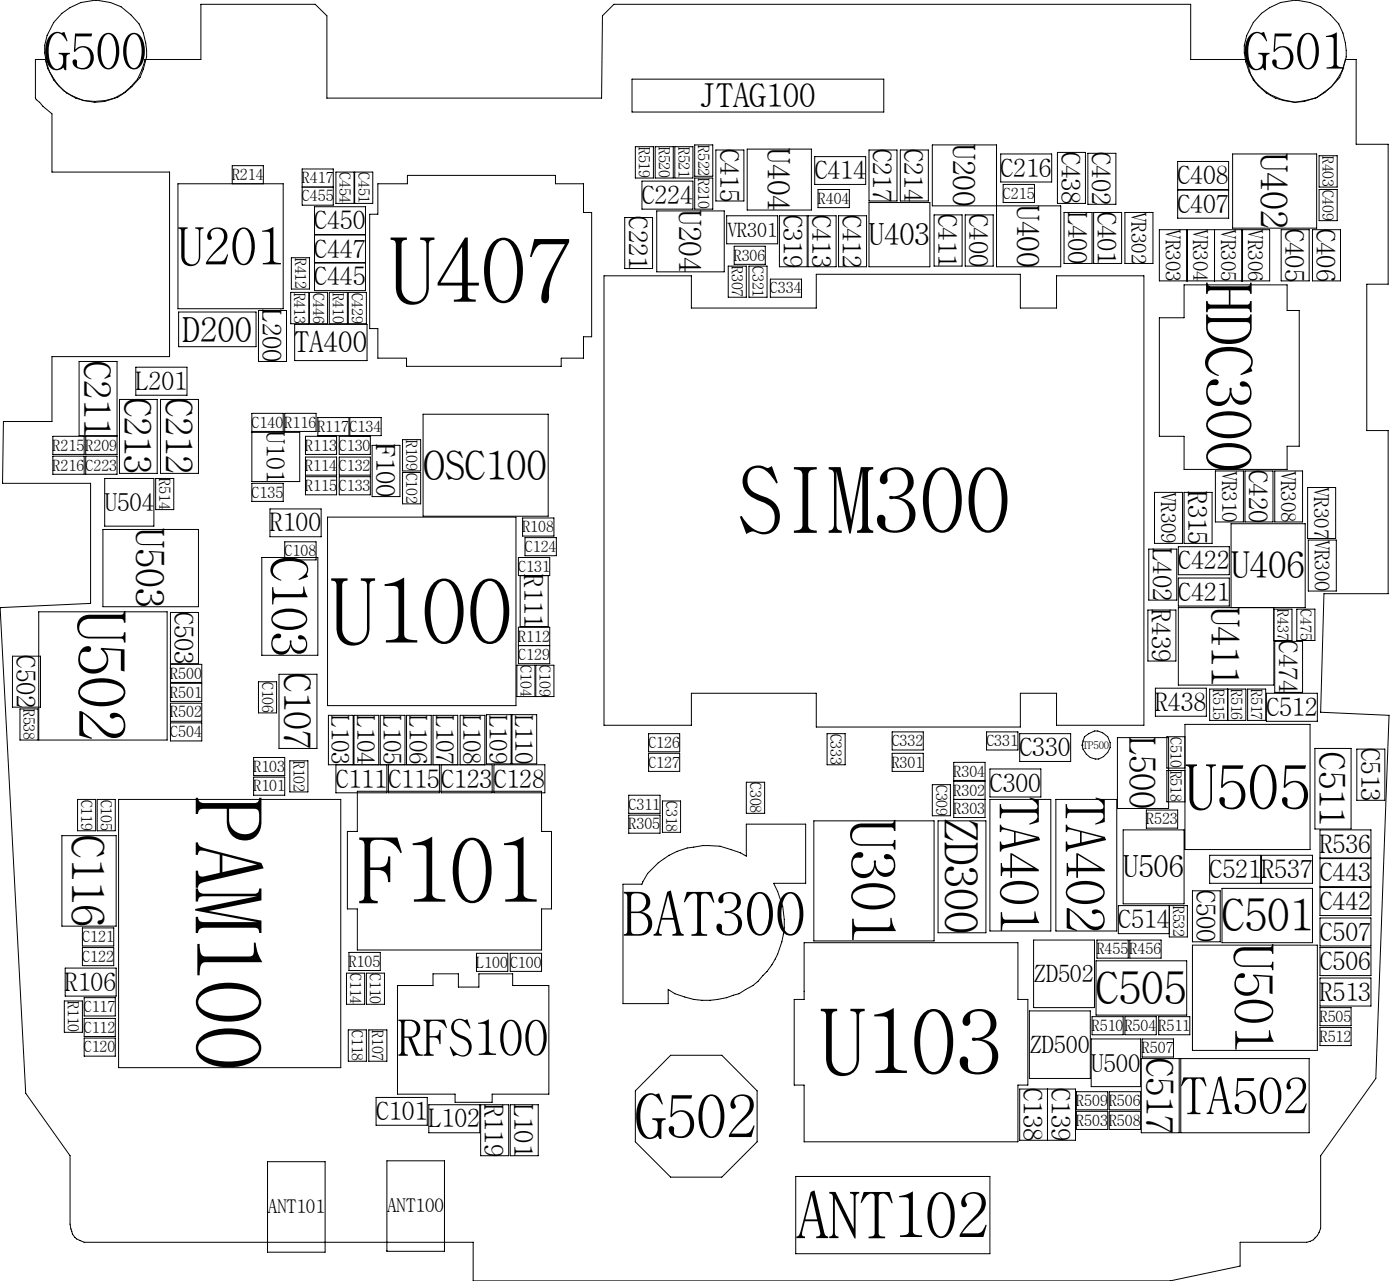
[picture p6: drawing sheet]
<svg xmlns="http://www.w3.org/2000/svg" width="134mm" height="123mm" viewBox="0 0 134 123" stroke-linecap="round" stroke-linejoin="round" font-family="sans-serif">
<g fill="none" stroke="#000" stroke-width=".1">
<path d="M5.9 1.3a4.8 4.8 0 0 1 6.7 .1 4.8 4.8 0 0 1 1.5 4.1 4.9 4.9 0 0 1-6.6 4 4.9 4.9 0 0 1-2.3-7.4zM17.1 17.6h10.1v12h-10.1zM22.3 17.6v-1.7h3v1.7M29 16.2h3v3.5h-3zM29 17.9h3M30.2 19.8h4.9v8.1h-4.9zM32.2 16.5h1.8v3h-1.8zM34 16.5h1.8v3h-1.8zM36.2 17.6h2.9v-.8h14.2v.8h2.7v2.8h.8v11.9h-.8v2h-2.2v.8h-14.8v-.8h-2.8v-2.8h-.7v-11h.7zM60.6 7.6h24.2v3.1h-24.2zM60.9 14.1h1.8v3h-1.8zM61.6 17.4h4.9v2.7h-4.9z"/>
<path d="M62.9 14.1h1.7v3h-1.7zM64.7 14.1h1.8v3h-1.8zM66.6 17.1h1.8v3h-1.8zM66.6 13.9h1.8v3h-1.8zM68.7 14.4h2.7v4.9h-2.7zM71.7 14.3h6.1v5.8h-6.1zM78.2 15h4.8v2.7h-4.8zM78.5 18.2h3v1.7h-3zM83.4 14.4h2.7v4.9h-2.7zM83.4 19.4h5.8v6.2h-5.8zM86.4 14.4h2.7v4.9h-2.7zM89.4 13.9v5.8h12.4v5.9h-6.2v-11.7z"/>
<path d="M96 14.8h4.9v2.7h-4.9zM96.2 17.7h3v1.7h-3zM101.4 14.6h2.7v4.9h-2.7zM104.4 14.7h2.7v4.9h-2.7zM113 18.2h4.9v2.7h-4.9zM113 15.5h4.9v2.7h-4.9zM118.2 14.8h8.1v7.1h-8.1zM121 1.3a4.8 4.8 0 0 1 6.6 .1 4.8 4.8 0 0 1 1.5 4.1 4.9 4.9 0 0 1-6.5 4 4.9 4.9 0 0 1-2.4-7.4zM126.5 18.2h1.8v3h-1.8zM126.5 14.9h1.8v3h-1.8zM127.7 8.3a4.7 4.7 0 0 0 1.4-2.6h1v8.1h3.1v13.5h-2.1v14h2.1v15.6h-6.2l-.3 11.4 6.6 .3-1.3 34.8-5.3 7.4v6.6a1.63 1.63 0 0 1-1.7 1.7h-6v2.3l-6.7 1.4h-66.9v-3.7h-36.9a1.5 1.5 0 0 1-1.7-1.3l-.1-.4v-6.6l-4.2-6-2.5-46.5M127.7 8.3l-1.5 1.1-1.9 .4a5 5 0 0 1-4.8-4.1h-5.3v-5.3h-55.3l-1.1 1.1-.1 7.9h-26.3v-7.9l-1.2-1.1h-10.9v5.3h-5.4a4.8 4.8 0 0 1-3.9 4 4.8 4.8 0 0 1-5-2.4l-.4-.7-.3-.9h-.9v3.7l.7 .8 .9 .7v5.6h11.3v17.7h-11.3v6.2h-4.7l-.1 5.9h8.5v11.6l-8.7 .4"/>
<path d="M7.6 34.7h3.6v7.1h-3.6zM11.5 38.3h3.6v7.1h-3.6zM13 35.2h4.9v2.7h-4.9zM15.4 38.3h3.6v7.1h-3.6zM17.1 29.9h7.5v3.3h-7.5zM24.2 39.6h3v1.8h-3zM24.8 29.8h2.7v4.9h-2.7zM27.3 39.6h3v1.8h-3zM27.9 28h1.7v3h-1.7zM28 24.7h1.7v3h-1.7zM28.3 31.1h6.9v3.5h-6.9zM29.7 28h1.7v3h-1.7z"/>
<path d="M30.2 25.2h4.9M30.2 22.5h4.9M31.6 28h1.7v3h-1.7zM33.4 28h1.7v3h-1.7zM40.6 39.7h12v9.8h-12zM57.9 26.4h8.4v3.1h12v-3.2h19.6v3.2h3.5v-3.1h8.3v43.1h-8.3v-3h-3.5v3.2h-19.6v-3.2h-12v3h-8.4zM59.9 20.9h2.7v4.8h-2.7zM63 20.2h6.5v5.9h-6.5zM69.7 20.7h4.9v2.7h-4.9zM69.9 25.5h1.7v3h-1.7zM70.4 23.6h3v1.7h-3zM71.9 25.5h1.7v3h-1.7z"/>
<path d="M73.9 26.8h3v1.7h-3zM74.8 20.7h2.6v4.9h-2.6zM77.5 20.7h2.7v4.9h-2.7zM80.4 20.7h2.7v4.9h-2.7zM89.6 20.6h2.7v4.9h-2.7zM92.6 20.6h2.7v4.9h-2.7zM102.1 20.4h2.7v4.9h-2.7zM104.9 20.4h2.7v4.9h-2.7zM107.9 20.4h2.7v4.9h-2.7zM111.2 22h10.6v4.9h-10.6zM113.6 27.3h9.9v2.5h1.1v13h-1.1v2.2h-9.9v-3.2h-2.4v-11.3h2.4zM113.8 22v4.9"/>
<path d="M113.9 22v4.9M116.5 22v4.9M119.1 22v4.9M119.2 22v4.9M122.9 22h2.7v4.9h-2.7zM125.9 22h2.7v4.9h-2.7zM0 58.3h.1M3.7 58.7h12.3v12.3h-12.3zM5.1 41.8h3v1.8h-3zM5.1 43.7h3v1.8h-3zM8.2 41.8h3v1.8h-3zM8.2 43.7h3v1.8h-3z"/>
<path d="M9.9 50.8h9.1v7.4h-9.1zM10 45.9h4.8v4.6h-4.8zM14.9 45.9h1.8v3h-1.8zM16.4 58.7h2.6v4.9h-2.6zM24.2 46.3h3v1.8h-3zM24.2 41.5h4.6v4.7h-4.6zM25.1 53.5h5.4v9.3h-5.4zM25.9 48.8h4.9v2.7h-4.9zM27.3 52h3v1.7h-3zM29.3 41.8h3v1.8h-3zM29.3 43.8h3v1.8h-3zM29.3 45.7h3v1.7h-3z"/>
<path d="M30.5 40h3v1.8h-3zM31.4 49.6h18.1v18.1h-18.1zM32.5 41.8h3v1.8h-3zM32.5 43.8h3v1.8h-3zM32.5 45.7h3v1.7h-3zM33.6 40h3v1.8h-3zM35.7 42.7h2.7v4.9h-2.7zM38.6 42.2h1.8v3h-1.8zM38.6 45.3h1.8v3h-1.8zM49.7 53.5h3v1.7h-3zM49.9 55.2v4.9h2.7v-4.9M50.1 49.7h3v1.7h-3z"/>
<path d="M50.4 51.6h3v1.7h-3zM110.1 58.5h2.7v4.9h-2.7zM110.2 52.7h2.7v4.8h-2.7zM110.8 47.2h2.6v4.9h-2.6zM113 55.4h4.9v2.7h-4.9zM113 52.4h4.9v2.7h-4.9zM113.6 47.2h2.7v4.9h-2.7zM116.6 45.2h2.7v4.8h-2.7zM118.1 58.3v-8.1h7.1v8.1h-12.2v7.4h9.2v-7.4M119.4 45.2h2.7v4.8h-2.7zM122.2 58.4h1.7v3h-1.7M122.3 45.2h2.7v4.8h-2.7z"/>
<path d="M124.4 58.4h1.7v3h-1.7zM125.4 46.7h2.7v4.9h-2.7zM125.5 51.8h2.7v4.9h-2.7zM1.2 62.9h2.7v4.9h-2.7zM1.9 68h1.8v3h-1.8zM7.4 76.7h1.8v3h-1.8zM9.3 76.7h1.8v3h-1.8zM11.4 76.7h21.3v25.7h-21.3zM16.4 63.7h3v1.7h-3zM16.4 65.5h3v1.8h-3zM16.4 67.4h3v1.8h-3zM16.4 69.3h3v1.7h-3z"/>
<path d="M24.3 72.6h3v1.8h-3zM24.3 74.5h3v1.8h-3zM24.8 65.4h1.7v3h-1.7zM26.8 64.7h3.6v7.1h-3.6zM27.8 73h1.7v2.9h-1.7zM32.2 73.3v2.7h4.9v-2.7M33.9 73.3v-4.7h-2.4v4.7h15.7v2.7h-4.9v-2.7M34 73.3v-4.7h2.3v4.7M34.3 75.9h17.7v3.8h.9v7.5h-.9v3.9h-17.7v-3.9h-1v-7.5h1zM36.5 73.3v-4.7h2.4v4.7M37.3 73.3v2.7h4.9v-2.7M39 73.3v-4.7h2.4v4.7"/>
<path d="M41.5 73.3v-4.7h2.4v4.7M44.1 73.3v-4.7h2.4v4.7M46.7 68.5h2.3v4.7h-2.3zM47.4 73.3h4.9v2.7h-4.9zM49.1 68.5h2.4v4.7h-2.4zM49.6 63.8h1.7v3h-1.7zM49.7 60.1h3v3.5h-3zM49.7 61.9h3M51.4 63.8h1.7v3h-1.7zM60.3 76.3h3v1.7h-3zM60.3 78.2h3v1.7h-3zM62.2 70.3h3v1.8h-3z"/>
<path d="M62.2 72.2h3v1.8h-3zM63.6 76.8h1.7v3h-1.7zM71.6 75h1.8v3h-1.8zM78.1 78.7h11.5v11.5h-11.5zM79.3 70.3h1.8v3h-1.8zM85.6 72.2h3v1.8h-3zM85.6 70.2h3v1.7h-3zM89.4 75.2h1.8v3h-1.8zM90 78.7h4.6v10.7h-4.6zM91.5 76.7h3M91.5 73.1h3v1.7h-3zM91.5 74.9h3v3.5h-3z"/>
<path d="M94.6 70.2h3.1v1.7h-3.1zM95 73.7h4.9v2.7h-4.9zM95 76.7h5.8v12.6h-5.8zM97.8 70.3h4.9v2.7h-4.9zM101.3 76.7h5.8v12.6h-5.8zM103.8 71.4h.1M104 70.6a1.34 1.34 0 0 1 2.1-.1 1.34 1.34 0 0 1-.2 2 1.32 1.32 0 0 1-1.5 0 1.32 1.32 0 0 1-.5-1.5zM107.2 70.7h4.9v6.8h-4.9zM107.7 79.6h5.9v7.1h-5.9zM110 77.7h3v1.7h-3zM110.8 66h4.9v2.7h-4.9zM113.7 70.6h-1.8v3h1.8"/>
<path d="M113.7 73.9h-1.8v3h1.8M113.7 69.5h12v12h-12zM116 66.1h3.5v3h-3.5zM117.8 66.1v3M119.7 66.1h1.7v3h-1.7zM121.5 66.5h4.9v2.7h-4.9zM122.3 61.5h2.7v4.9h-2.7zM126.1 71.8h3.5v7.7h-3.5zM126.6 79.6h4.9v2.7h-4.9zM130.2 71.8h2.7v4.9h-2.7zM5.9 80.1h5.2v8.7h-5.2zM6.2 96h1.7v3h-1.7z"/>
<path d="M6.3 92.8h4.8v2.7h-4.8zM7.9 89h3v1.7h-3zM7.9 90.9h3v1.7h-3zM8.1 95.7h3v1.7h-3zM8.1 97.7h3v1.7h-3zM8.1 99.5h3v1.8h-3zM33.2 93.3h1.8v3h-1.8zM33.4 98.8h1.7v3h-1.7zM33.5 91.3h3v1.8h-3zM35.1 93.3h1.8v3h-1.8zM35.4 98.8h1.7v3h-1.7zM38.1 94.5h3.4v-1.1h2.5v1.2h1.9v-1.2h3.3v1.1h3.5v10.4h-5.5v.8h-3.5v-.8h-5.6z"/>
<path d="M45.7 91.4h3v1.7h-3zM48.9 91.4h3.1v1.7h-3.1zM59.8 84.8h1.8a5.6 5.6 0 0 1 2.6-2.8 7.5 7.5 0 0 1 7.4 .1v-3.1h5.7v5.7h-3.1a7.5 7.5 0 0 1-.3 8 7.5 7.5 0 0 1-7.3 3.1l-1.9-.5-.6-.4v1.3h-4.3zM77.1 90.4h20.6v5.4h.9v8.2h-.9v5.5h-20.6v-5.5h-.9v-8.2h.9zM98.8 96.9h5.8v6.5h-5.8zM99.2 90.1h5.8v6.5h-5.8zM104.7 99.6h4.7v4.6h-4.7zM104.8 97.5h2.9v1.7h-2.9zM105.1 92.1h8.7v5.2h-8.7zM105.2 90.1h3v1.8h-3zM107.9 97.5h3v1.7h-3zM108.4 90.1h3v1.8h-3z"/>
<path d="M109.6 99.6h3v1.8h-3zM111.2 97.5h2.9v1.7h-2.9zM112.2 86.8v3h1.7v-3h-6.6v2.7h4.9M114.4 85.4h2.7v4.9h-2.7zM114.4 90.6h12v10.1h-12zM116 82h4.9v2.7h-4.9zM117.2 85.2h8.7v5.2h-8.7zM121 82h4.9v2.7h-4.9zM126.6 88h4.9v2.7h-4.9zM126.6 90.9h4.9v2.6h-4.9zM126.6 85.1h4.9v2.7h-4.9zM126.6 82.3h4.9v2.7h-4.9z"/>
<path d="M126.6 93.8h4.9v2.7h-4.9zM126.6 96.6h3v1.8h-3zM126.6 98.5h3v1.8h-3zM25.7 111.4h5.5v8.7h-5.5zM36.1 105.2h4.9v2.7h-4.9zM37.1 111.3h5.5v8.7h-5.5zM41.1 105.9h4.9v2.7h-4.9zM46.1 105.9h2.7v4.9h-2.7zM48.9 105.9h2.7v4.9h-2.7zM76.3 112.8h18.7v7.4h-18.7zM97.8 104.4h5.4v4.9h-5.4zM100.5 104.4v4.9"/>
<path d="M103.3 106.6h3v1.7h-3zM103.3 104.7h3v1.7h-3zM106.4 106.6h3v1.7h-3zM106.4 104.7h3v1.7h-3zM109.5 101.5h3.6v7.1h-3.6zM113.3 101.5h12.3v7.1h-12.3z"/>
<circle cx="66.8" cy="107" r="6.3"/>
</g>
<g font-size="8.8">
<text x="37.3" y="29.1">U407</text>
<text x="70.7" y="51.1">SIM300</text>
<text x="31.7" y="61.8">U100</text>
<text x="18.8" y="76.4" transform="rotate(90 18.8 76.4)">PAM100</text>
<text x="34.3" y="86.6">F101</text>
<text x="78.6" y="103">U103</text>
</g>
<text font-size="6.3" x="7.5" y="58.5" transform="rotate(90 7.5 58.5)">U502</text>
<text font-size="6.2" x="76.4" y="118.7">ANT102</text>
<text font-size="6.1" x="115.7" y="27" transform="rotate(90 115.7 27)">HDC300</text>
<text font-size="6" x="113.7" y="77.6">U505</text>
<text font-size="5.9" x="81.7" y="78.5" transform="rotate(90 81.7 78.5)">U301</text>
<g font-size="5.8">
<text x="59.8" y="89.7">BAT300</text>
<text x="60.9" y="109.1">G502</text>
</g>
<g font-size="5.2">
<text x="95.9" y="76.5" transform="rotate(90 95.9 76.5)">TA401</text>
<text x="102.2" y="76.5" transform="rotate(90 102.2 76.5)">TA402</text>
<text x="118.4" y="90.5" transform="rotate(90 118.4 90.5)">U501</text>
</g>
<text font-size="5.1" x="17" y="25.4">U201</text>
<g font-size="4.9">
<text x="4.3" y="6.7">G500</text>
<text x="119.3" y="6.7">G501</text>
<text x="113.3" y="106.8">TA502</text>
</g>
<g font-size="4.8">
<text x="26" y="53.4" transform="rotate(90 26 53.4)">C103</text>
<text x="38.2" y="101.2">RFS100</text>
</g>
<g font-size="4.4">
<text x="6.9" y="80.1" transform="rotate(90 6.9 80.1)">C116</text>
<text x="90.6" y="78.6" transform="rotate(90 90.6 78.6)">ZD300</text>
</g>
<g font-size="4.3">
<text x="117.2" y="89.3">C501</text>
<text x="105.1" y="96.2">C505</text>
</g>
<text font-size="3.9" x="40.7" y="46">OSC100</text>
<g font-size="3.8">
<text x="13" y="50.7" transform="rotate(90 13 50.7)">U503</text>
<text x="116.2" y="58.2" transform="rotate(90 116.2 58.2)">U411</text>
</g>
<g font-size="3.6">
<text x="120.9" y="14.7" transform="rotate(90 120.9 14.7)">U402</text>
<text x="8.1" y="34.6" transform="rotate(90 8.1 34.6)">C211</text>
<text x="11.9" y="38.2" transform="rotate(90 11.9 38.2)">C213</text>
<text x="15.9" y="38.2" transform="rotate(90 15.9 38.2)">C212</text>
<text x="118.1" y="55.5">U406</text>
<text x="27.2" y="64.6" transform="rotate(90 27.2 64.6)">C107</text>
<text x="110" y="101.4" transform="rotate(90 110 101.4)">C517</text>
</g>
<g font-size="3.5">
<text x="108.3" y="70.6" transform="rotate(90 108.3 70.6)">L500</text>
<text x="126.6" y="72.1" transform="rotate(90 126.6 72.1)">C511</text>
</g>
<text font-size="3.3" x="17.5" y="32.8">D200</text>
<text font-size="3.2" x="67.2" y="10.3">JTAG100</text>
<g font-size="3">
<text x="73.6" y="14.2" transform="rotate(90 73.6 14.2)">U404</text>
<text x="91.4" y="13.8" transform="rotate(90 91.4 13.8)">U200</text>
<text x="65.1" y="20.1" transform="rotate(90 65.1 20.1)">U204</text>
<text x="97.5" y="19.7" transform="rotate(90 97.5 19.7)">U400</text>
</g>
<g font-size="2.9">
<text x="83.4" y="23.5">U403</text>
<text x="107.7" y="84.1">U506</text>
</g>
<text font-size="2.8" x="28.2" y="33.8">TA400</text>
<g font-size="2.5">
<text x="69.1" y="14.3" transform="rotate(90 69.1 14.3)">C415</text>
<text x="83.7" y="14.3" transform="rotate(90 83.7 14.3)">C217</text>
<text x="86.8" y="14.3" transform="rotate(90 86.8 14.3)">C214</text>
<text x="101.8" y="14.5" transform="rotate(90 101.8 14.5)">C438</text>
<text x="104.7" y="14.6" transform="rotate(90 104.7 14.6)">C402</text>
<text x="60.3" y="20.8" transform="rotate(90 60.3 20.8)">C221</text>
<text x="75.2" y="20.6" transform="rotate(90 75.2 20.6)">C319</text>
<text x="77.9" y="20.6" transform="rotate(90 77.9 20.6)">C413</text>
<text x="80.8" y="20.6" transform="rotate(90 80.8 20.6)">C412</text>
<text x="90" y="20.5" transform="rotate(90 90 20.5)">C411</text>
<text x="93" y="20.5" transform="rotate(90 93 20.5)">C400</text>
<text x="102.5" y="20.3" transform="rotate(90 102.5 20.3)">L400</text>
<text x="105.3" y="20.3" transform="rotate(90 105.3 20.3)">C401</text>
<text x="123.3" y="21.9" transform="rotate(90 123.3 21.9)">C405</text>
<text x="126.3" y="21.9" transform="rotate(90 126.3 21.9)">C406</text>
<text x="25.2" y="29.7" transform="rotate(90 25.2 29.7)">L200</text>
<text x="36.1" y="42.6" transform="rotate(90 36.1 42.6)">F100</text>
<text x="114" y="47.1" transform="rotate(90 114 47.1)">R315</text>
<text x="119.8" y="45.1" transform="rotate(90 119.8 45.1)">C420</text>
<text x="110.6" y="52.6" transform="rotate(90 110.6 52.6)">L402</text>
<text x="16.7" y="58.6" transform="rotate(90 16.7 58.6)">C503</text>
<text x="50.3" y="55.1" transform="rotate(90 50.3 55.1)">R111</text>
<text x="110.5" y="58.4" transform="rotate(90 110.5 58.4)">R439</text>
<text x="1.6" y="62.8" transform="rotate(90 1.6 62.8)">C502</text>
<text x="122.7" y="61.4" transform="rotate(90 122.7 61.4)">C474</text>
<text x="130.6" y="71.7" transform="rotate(90 130.6 71.7)">C513</text>
<text x="114.8" y="85.3" transform="rotate(90 114.8 85.3)">C500</text>
<text x="46.5" y="105.8" transform="rotate(90 46.5 105.8)">R119</text>
<text x="49.3" y="105.8" transform="rotate(90 49.3 105.8)">L101</text>
<text x="98.2" y="104.3" transform="rotate(90 98.2 104.3)">C138</text>
<text x="100.9" y="104.3" transform="rotate(90 100.9 104.3)">C139</text>
</g>
<g font-size="2.4">
<text x="78.2" y="17.2">C414</text>
<text x="96" y="16.9">C216</text>
<text x="113" y="17.7">C408</text>
<text x="30.2" y="22">C450</text>
<text x="61.6" y="19.5">C224</text>
<text x="113" y="20.4">C407</text>
<text x="30.2" y="24.7">C447</text>
<text x="30.2" y="27.4">C445</text>
<text x="13" y="37.4">L201</text>
<text x="25.6" y="41.4" transform="rotate(90 25.6 41.4)">U101</text>
<text x="10" y="49">U504</text>
<text x="25.9" y="51">R100</text>
<text x="113" y="57.6">C421</text>
<text x="113" y="54.6">C422</text>
<text x="31.8" y="68.6" transform="rotate(90 31.8 68.6)">L103</text>
<text x="34.3" y="68.6" transform="rotate(90 34.3 68.6)">L104</text>
<text x="36.8" y="68.6" transform="rotate(90 36.8 68.6)">L105</text>
<text x="39.3" y="68.6" transform="rotate(90 39.3 68.6)">L106</text>
<text x="41.8" y="68.6" transform="rotate(90 41.8 68.6)">L107</text>
<text x="44.4" y="68.6" transform="rotate(90 44.4 68.6)">L108</text>
<text x="47" y="68.5" transform="rotate(90 47 68.5)">L109</text>
<text x="49.4" y="68.5" transform="rotate(90 49.4 68.5)">L110</text>
<text x="110.8" y="68.2">R438</text>
<text x="121.5" y="68.7">C512</text>
<text x="32.2" y="75.5">C111</text>
<text x="37.3" y="75.5">C115</text>
<text x="42.3" y="75.5">C123</text>
<text x="47.4" y="75.5">C128</text>
<text x="95" y="75.9">C300</text>
<text x="97.8" y="72.5">C330</text>
<text x="126.6" y="81.8">R536</text>
<text x="107.3" y="89">C514</text>
<text x="116" y="84.2">C521</text>
<text x="121" y="84.2">R537</text>
<text x="126.6" y="87.3">C442</text>
<text x="126.6" y="84.5">C443</text>
<text x="6.2" y="95">R106</text>
<text x="126.6" y="93">C506</text>
<text x="126.6" y="90.2">C507</text>
<text x="126.6" y="96">R513</text>
<text x="36.1" y="107.4">C101</text>
<text x="104.7" y="102.8">U500</text>
<text x="41.1" y="108.1">L102</text>
</g>
<g font-size="2.3">
<text x="99.2" y="94.2">ZD502</text>
<text x="98.8" y="101">ZD500</text>
</g>
<g font-size="2">
<text x="108.6" y="20.3" transform="rotate(90 108.6 20.3)">VR302</text>
<text x="111.9" y="22" transform="rotate(90 111.9 22)">VR303</text>
<text x="114.5" y="22" transform="rotate(90 114.5 22)">VR304</text>
<text x="117.1" y="22" transform="rotate(90 117.1 22)">VR305</text>
<text x="119.8" y="22" transform="rotate(90 119.8 22)">VR306</text>
<text x="111.4" y="47.2" transform="rotate(90 111.4 47.2)">VR309</text>
<text x="117.2" y="45.1" transform="rotate(90 117.2 45.1)">VR310</text>
<text x="122.9" y="45.1" transform="rotate(90 122.9 45.1)">VR308</text>
<text x="126.1" y="46.7" transform="rotate(90 126.1 46.7)">VR307</text>
<text x="126.1" y="51.7" transform="rotate(90 126.1 51.7)">VR300</text>
</g>
<text font-size="1.9" x="69.8" y="22.7">VR301</text>
<g font-size="1.8">
<text x="25.7" y="116.3">ANT101</text>
<text x="37.1" y="116.3">ANT100</text>
</g>
<g font-size="1.5">
<text x="22.3" y="17.2">R214</text>
<text x="29" y="17.6">R417</text>
<text x="32.6" y="16.5" transform="rotate(90 32.6 16.5)">C454</text>
<text x="34.4" y="16.5" transform="rotate(90 34.4 16.5)">C451</text>
<text x="61.3" y="14.1" transform="rotate(90 61.3 14.1)">R519</text>
<text x="63.2" y="14.1" transform="rotate(90 63.2 14.1)">R520</text>
<text x="65.1" y="14.1" transform="rotate(90 65.1 14.1)">R521</text>
<text x="67" y="13.9" transform="rotate(90 67 13.9)">R522R210</text>
<text x="126.9" y="15" transform="rotate(90 126.9 15)">R403 C409</text>
<text x="29" y="19.3">C455</text>
<text x="78.5" y="19.5">R404</text>
<text x="96.2" y="19.1">C215</text>
<text x="28.3" y="24.7" transform="rotate(90 28.3 24.7)">R412 R413</text>
<text x="30" y="28.1" transform="rotate(90 30 28.1)">C446</text>
<text x="31.9" y="28.1" transform="rotate(90 31.9 28.1)">R410</text>
<text x="33.8" y="28.1" transform="rotate(90 33.8 28.1)">C429</text>
<text x="70.2" y="25.5" transform="rotate(90 70.2 25.5)">R307</text>
<text x="70.4" y="25">R306</text>
<text x="72.2" y="25.5" transform="rotate(90 72.2 25.5)">C321</text>
<text x="73.9" y="28.1">C334</text>
<text x="24.1" y="41">C140R116</text>
<text x="30.4" y="41.4">R117C134</text>
<text x="5" y="43.2">R215R209</text>
<text x="5" y="45.1">R216C223</text>
<text x="15.3" y="45.9" transform="rotate(90 15.3 45.9)">R514</text>
<text x="24.1" y="47.7">C135</text>
<text x="29.3" y="43.2">R113C130</text>
<text x="29.3" y="45.2">R114C132</text>
<text x="29.3" y="47.1">R115C133</text>
<text x="39" y="42.2" transform="rotate(90 39 42.2)">R109C102</text>
<text x="27.3" y="53.3">C108</text>
<text x="50.1" y="51">R108</text>
<text x="50.3" y="52.9">C124</text>
<text x="49.7" y="54.8">C131</text>
<text x="122.5" y="58.4" transform="rotate(90 122.5 58.4)">R437</text>
<text x="124.8" y="58.4" transform="rotate(90 124.8 58.4)">C475</text>
<text x="16.3" y="65.1">R500</text>
<text x="25.1" y="65.4" transform="rotate(90 25.1 65.4)">C106</text>
<text x="49.7" y="63.3">C129</text>
<text x="49.7" y="61.5">R112</text>
<text x="49.9" y="63.8" transform="rotate(90 49.9 63.8)">C104</text>
<text x="51.7" y="63.8" transform="rotate(90 51.7 63.8)">C109</text>
<text x="2.3" y="68" transform="rotate(90 2.3 68)">R538</text>
<text x="16.3" y="66.9">R501</text>
<text x="16.3" y="68.8">R502</text>
<text x="16.3" y="70.7">C504</text>
<text x="62.2" y="71.7">C126</text>
<text x="79.7" y="70.3" transform="rotate(90 79.7 70.3)">C333</text>
<text x="85.5" y="71.6">C332</text>
<text x="94.6" y="71.6">C331</text>
<text x="112.3" y="70.7" transform="rotate(90 112.3 70.7)">C510 R518</text>
<text x="116.4" y="66.1" transform="rotate(90 116.4 66.1)">R515</text>
<text x="118.1" y="66.1" transform="rotate(90 118.1 66.1)">R516</text>
<text x="120" y="66.1" transform="rotate(90 120 66.1)">R517</text>
<text x="7.8" y="76.7" transform="rotate(90 7.8 76.7)">C119</text>
<text x="9.7" y="76.7" transform="rotate(90 9.7 76.7)">C105</text>
<text x="24.3" y="75.9">R101</text>
<text x="24.3" y="74">R103</text>
<text x="28.1" y="73" transform="rotate(90 28.1 73)">R102</text>
<text x="60.3" y="77.6">C311</text>
<text x="62.2" y="73.6">C127</text>
<text x="63.9" y="76.8" transform="rotate(90 63.9 76.8)">C318</text>
<text x="72" y="75" transform="rotate(90 72 75)">C308</text>
<text x="85.5" y="73.6">R301</text>
<text x="89.8" y="75.3" transform="rotate(90 89.8 75.3)">C309</text>
<text x="91.5" y="76.3">R302</text>
<text x="91.5" y="74.5">R304</text>
<text x="60.3" y="79.5">R305</text>
<text x="91.5" y="78">R303</text>
<text x="110" y="79">R523</text>
<text x="112.5" y="86.9" transform="rotate(90 112.5 86.9)">R532</text>
<text x="7.9" y="90.3">C121</text>
<text x="7.9" y="92.2">C122</text>
<text x="33.5" y="92.7">R105</text>
<text x="33.6" y="93.3" transform="rotate(90 33.6 93.3)">C114</text>
<text x="35.5" y="93.3" transform="rotate(90 35.5 93.3)">C110</text>
<text x="45.7" y="92.8">L100C100</text>
<text x="105.2" y="91.5">R455R456</text>
<text x="6.5" y="96" transform="rotate(90 6.5 96)">R110</text>
<text x="8" y="99">C112</text>
<text x="8" y="97">C117</text>
<text x="8" y="100.9">C120</text>
<text x="33.8" y="98.8" transform="rotate(90 33.8 98.8)">C118</text>
<text x="35.7" y="98.8" transform="rotate(90 35.7 98.8)">R107</text>
<text x="104.7" y="98.9">R510R504R511</text>
<text x="109.5" y="101">R507</text>
<text x="126.6" y="99.9">R512</text>
<text x="126.6" y="98">R505</text>
<text x="103.2" y="106">R509R506</text>
<text x="103.2" y="107.9">R503R508</text>
</g>
<text font-size="1" x="103.9" y="71.8">TP500</text>
</svg>
